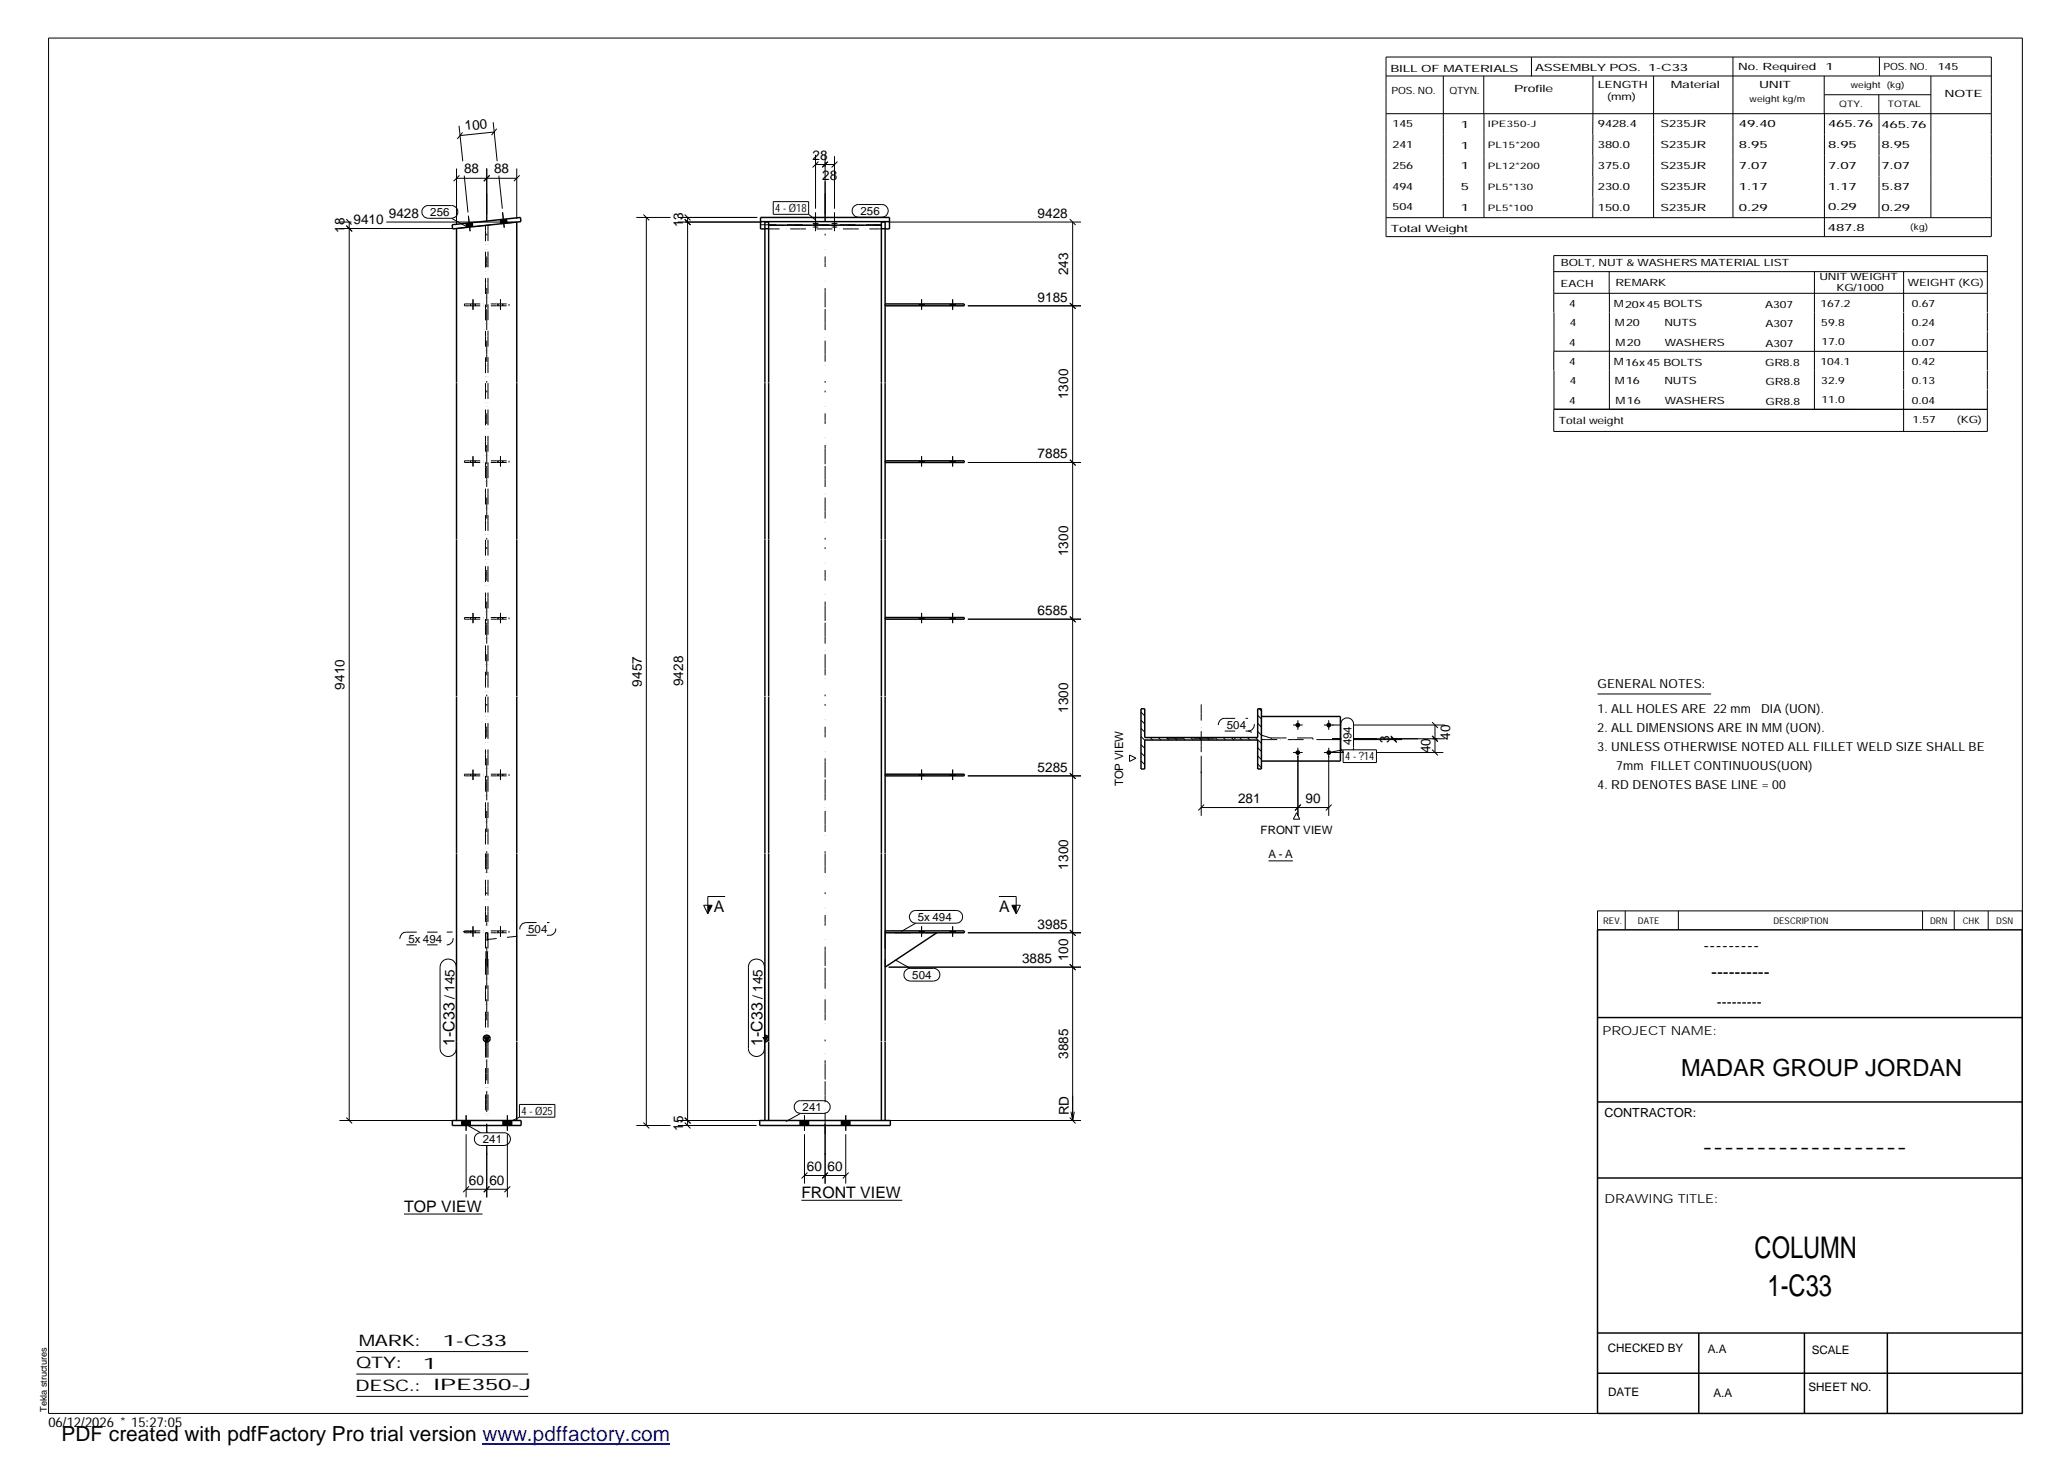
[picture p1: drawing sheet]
<svg xmlns="http://www.w3.org/2000/svg" width="420mm" height="297mm" viewBox="0 0 420 297" stroke-linecap="round" stroke-linejoin="round" font-family="sans-serif">
<g fill="none" stroke="#000" stroke-width=".2">
<path d="M9.9 7.7h401v279.5h-401zM281.6 11.6h123v36.5h-123zM281.6 15.4h123M293.2 15.4v28.8M301.5 15.4v7.7M311.1 11.6v3.9M323.6 15.4v16.2M336 15.4v28.8M352.1 11.6v32.6M370.6 15.4v7.7M370.7 19.2h21.6M381.7 19.2v3.9"/>
<path d="M381.8 11.6v3.8M392.3 15.4v28.8M92.8 36.2h12.2M92.8 34.2v11.5M93.3 25.6l.7 7.2M93.3 35.6l-1.1 1.2M94 26.9l-1.1 1.3M94.3 35.7l.8 7.5M98.9 34.2v10.9M99.5 35.6l-1.2 1.2M100.2 24.8l.8 8M100.4 26.8l-6.9 .7"/>
<path d="M100.9 26.1l-1 1.4M101.3 35.7l.8 6.7M105 34.2v10.2M105.6 35.6l-1.2 1.2M165.7 31.4v11M165.7 33.4h3.8M166.3 32.8l-1.2 1.2M167.6 31.4v13.6M168.1 32.9l-1.1 1.1M168.2 32.8l-1.1 1.1M169.5 31.7v10.7M170.1 32.8l-1.1 1.2"/>
<path d="M281.6 23.1h123M301.5 23.1v21.1M323.6 31.6v4.2M323.6 35.8v4.2M370.7 23.1v25M381.8 23.1v21.1M69 45.1h2.4M69 46.4h23.1M70.4 45.8l1.1 1.2M70.4 44.5l1 1.1M71 45.1v182.6M78.5 45.1h25.8"/>
<path d="M86.1 42.1l.6-.3h5a1.29 1.29 0 0 1 1.3 1.3 1.29 1.29 0 0 1-1.3 1.3h-4.7a1.29 1.29 0 0 1-1.2-.9 1.29 1.29 0 0 1 .3-1.4zM91.7 44.4l3 1.6M94.7 45.4l.1 .8M95.2 43.8l.3 3.2M96 45.2l.1 .8M101.6 44.6l.1 .9M102.1 43.1l.3 3.2M102.9 44.5l.1 .8M129.3 44.2h6.9M130.7 43.6l1.2 1.2M131.3 44.2v184.5M137.7 44.2h16.1"/>
<path d="M137.7 45.1h17M139.1 44.5l1.2 1.2-1.2-1.1M139.1 43.6l1.2 1.2M139.7 44.2v184.5M157.1 41h7.2v2.5h-7.2zM164.3 43.5l1.4 1.2M165.7 43.1v3.9M169.5 43.1v3.9M173.4 42.1l.8-.5h5a1.29 1.29 0 0 1 1.3 1.2 1.29 1.29 0 0 1-1.3 1.3h-4.8a1.31 1.31 0 0 1-1-2zM180.6 45.1h39M217.3 44.5l1.2 1.2M217.9 45.1v182.6"/>
<path d="M281.6 44.2h123M315.7 59.6h88.1M315.7 55.2h88.1M323.6 40v4.2M326.9 55.1v4.5M327 59.6v23.6M368.6 55.2v28M386.8 55.2v8.2M186.8 61.8v.3M187.2 60.8v2.1M187.7 61.8v.3M193 61.8v.3"/>
<path d="M193.5 60.8v2.1M194.1 61.8v.3M196.6 62.1h23M217.3 61.5l1.2 1.2M315.7 71.4v3.9M315.7 71.4h88.1M315.7 63.5v7.9M315.7 75.3v7.8M386.8 63.5v3.9M386.8 67.5v7.7M386.8 75.3v3.8M386.8 79.2v8.5"/>
<path d="M403.8 63.4v-11.5h-88.1v11.6M403.8 63.5v3.9M403.8 67.5v7.7M403.8 75.3v3.8M403.8 79.2v8.5h-88.1v-4.5h88.1M186.8 93.6v.4M187.2 92.7v2.1M187.7 93.6v.4M193 93.6v.4M193.5 92.7v2.1M194.1 93.6v.4M196.6 94h23"/>
<path d="M217.3 93.4l1.2 1.2M186.8 125.5v.3M187.2 124.5v2.1M187.7 125.5v.3M193 125.5v.3M193.5 124.5v2.1M194.1 125.5v.3M196.6 125.8h23M217.3 125.2l1.2 1.2-1.1-1.1M186.8 157.3v.3M187.2 156.4v2.1M187.7 157.3v.3"/>
<path d="M193 157.3v.3M193.5 156.4v2.1M194.1 157.3v.3M196.6 157.6h23M217.3 157l1.2 1.2-1.1-1M229.5 153.4l1.3 .6-1.3 .7zM231.8 144.7l.8 .7M231.8 146.3l.8 .8M231.8 148l.8 .7M231.8 149.6l.8 .8M231.8 151.3l.8 .7M231.8 152.9l.8 .8"/>
<path d="M231.8 154.6l.8 .7M233.7 149.8l.5 .6M235.4 149.8l.4 .6M237 149.8l.5 .6M238.6 149.8l.5 .6M240.3 149.8l.5 .6M241.9 149.8l.5 .6M243.6 149.8l.5 .6M244.1 153.6v12.2M245.2 149.8l.5 .6M246.9 149.8l.5 .6M248.5 149.8l.5 .6"/>
<path d="M250.2 149.8l.5 .6M251.8 149.8l.5 .6M253.4 149.8l.6 .6M255.1 149.8l1.2 1.2M255.5 145.3l.8 .8M255.5 147l.8 .7M255.5 148.6l.8 .8M255.5 151.9l.8 .8M255.5 153.6l.8 .7M255.5 155.2l.8 .8M255.8 144l.5 .4M262.7 152.9h2"/>
<path d="M262.7 147.3h2M263.7 146.3v2M263.7 151.9v13.9M267.5 150.3h5M269 147.3h3.5M270 146.3v2M270 151.9v13.9M270.7 150.1h1.8M272.9 152.3h6.8v2.6h-6.8zM272.9 152.3l-2.9 .6M274.9 152.4l.1-.3v-5a1.29 1.29 0 0 0-1.3-1.3 1.29 1.29 0 0 0-1.3 1.3v4.8l.2 .7 .4 .3h-4M275 147.3h18.5"/>
<path d="M275 150.1h18.5M275 150.3h9.9M279.6 152.9h13.6M282.6 149.7l1.2 1.2M282.6 149.5l1.2 1.2M283.2 150.1v.2M291 152.3l1.1 1.2M291 149.5l1.1 1.2M291 146.7l1.1 1.2M291.5 147.3v5.6M324.6 141h23M244.1 164.1h25.9"/>
<path d="M244.6 163.5l-1.1 1.2M257.7 174.9h5M263.4 165.1l.7 1.3h-1.3zM264.3 163.5l-1.2 1.2M270.6 163.5l-1.2 1.2M89.9 195.3a1.65 1.65 0 0 1 1.8-.3 1.65 1.65 0 0 1 1 1.5v16.5a1.65 1.65 0 0 1-1.6 1.7 1.65 1.65 0 0 1-1.7-1.7v-16.5l.1-.6zM143 183.9h1.7l-.9 1.8zM147.3 182.1h-3.5v3.6M152.5 195.3a1.65 1.65 0 0 1 1.8-.3 1.65 1.65 0 0 1 1 1.5v16.5a1.63 1.63 0 0 1-1.6 1.7 1.63 1.63 0 0 1-1.6-1.7v-16.8zM180.6 196.5h39M181.9 195.1l3.1 1.7M183.9 197.3l.8-.5h5a1.29 1.29 0 0 1 1.3 1.2 1.29 1.29 0 0 1-1.3 1.3h-4.7a1.31 1.31 0 0 1-1.1-2z"/>
<path d="M185.1 185.4l.4-.3 .6-.1h8.2a1.29 1.29 0 0 1 1.3 1.3 1.29 1.29 0 0 1-1.3 1.3h-8.2a1.31 1.31 0 0 1-1.2-.8 1.31 1.31 0 0 1 .2-1.4zM186.1 187.6l-3 1.7M186.8 189.1v.4M187.2 188.2v2.1M187.7 189.1v.4M193 189.1v.4M193.5 188.2v2.1M194.1 189.1v.4M196.6 189.5h23M202.9 182.1h3.6v3.6M205.6 183.9h1.7l-.8 1.8zM217.3 195.9l1.2 1.2"/>
<path d="M217.3 188.9l1.2 1.2M330.2 185.1v3.8M341 185.1v3.8M390.6 185.1v3.8M397 185.1v3.8M403.9 185.1v3.8M410.9 185.1h-86.3v3.8M69 227.7h23.1M70.4 227.1l1.1 1.1M93.8 227.7v1M94.7 226.6v3.1M94.7 230.4v12.9"/>
<path d="M94.7 228.5l3 1.7M95.5 227.7v1M96.8 230.5l.6-.3h5a1.29 1.29 0 0 1 1.3 1.2 1.29 1.29 0 0 1-1.3 1.3h-4.7a1.31 1.31 0 0 1-1.2-.8 1.31 1.31 0 0 1 .3-1.4zM98.9 228.3v1.9M98.9 232.6v10.7M102.2 227.7v1M103.1 226.6v3.1M103.1 230.4v12.9M104 227.7v1M105.5 224.4h7.2v2.6h-7.2zM105.5 227l-2.4 1.2M129.3 228.7h6.9"/>
<path d="M130.7 228.1l1.2 1.2M137.7 228.7h16M137.7 227.7h17M139.1 228.1l1.2 1.2M139.1 227.1l1.2 1.1M161.7 224l.7-.4h5a1.29 1.29 0 0 1 1.3 1.3 1.29 1.29 0 0 1-1.3 1.3h-4.8a1.32 1.32 0 0 1-1.1-.8 1.32 1.32 0 0 1 .2-1.4zM162.6 227.7v1M162.6 226.2l-2.9 1.7M163.4 226.6v3.1M163.4 230.4v10.1M163.4 238.8h8.4M164 238.2l-1.1 1.2"/>
<path d="M164.3 227.7v1M167.6 228.3v12.2M168.2 238.2l-1.2 1.2 1.1-1.1M170.9 227.7v1M171.8 226.6v3.1M171.8 230.4v10.1M172.4 238.2l-1.2 1.2M172.7 227.7v1M180.6 227.7h39M217.3 227.1l1.2 1.1M217.6 225.9l.3 1.8M218.3 225.9l-.4 1.8"/>
<path d="M82.1 246.7h15.9M94.7 241.6h8.4M95.3 241l-1.2 1.2M99.5 241l-1.2 1.2 1.1-1.1M103.7 241l-1.2 1.2M162.8 243.9h20.5M72.4 274.6h34.9M72.4 279.2h34.9M72.4 283.7h34.9"/>
</g>
<g fill="#000">
<path d="M143.8 183.9h.9l-.9 1.8zM205.6 183.9h.9v1.8zM98.3 210.7h1.1l-.5 1zM154.9 210.7h1.1l-.6 1z"/>
<path d="M94.7 45.4l1.3-.2 .1 .8-1.3 .2z" fill-rule="evenodd"/>
<path d="M94.7 45.4l1.3-.2 .1 .8-1.3 .2z" fill-rule="evenodd"/>
<path d="M101.6 44.6l1.3-.1 .1 .8-1.3 .2z" fill-rule="evenodd"/>
<path d="M101.6 44.6l1.3-.1 .1 .8-1.3 .2z" fill-rule="evenodd"/>
<path d="M165.1 45.4a1.28 1.28 0 0 1 1.2 0l-.4 .1z" fill-rule="evenodd"/>
<path d="M165.1 46.1l.4-.1 .8 .1-.4 .2z" fill-rule="evenodd"/>
<path d="M169 45.3l.5-.1 .7 .2-.9 .1h-.3z" fill-rule="evenodd"/>
<path d="M168.9 46.1l.4-.1 .9 .1-.4 .2z" fill-rule="evenodd"/>
<path d="M186.8 61.8h.9v.3h-.9z" fill-rule="evenodd"/>
<path d="M186.8 61.8h.9v.3h-.9z" fill-rule="evenodd"/>
<path d="M193 61.8h1.1v.3h-1.1z" fill-rule="evenodd"/>
<path d="M193 61.8h1.1v.3h-1.1z" fill-rule="evenodd"/>
<path d="M186.8 93.6h.9v.4h-.9z" fill-rule="evenodd"/>
<path d="M186.8 93.6h.9v.4h-.9z" fill-rule="evenodd"/>
<path d="M193 93.6h1.1v.4h-1.1z" fill-rule="evenodd"/>
<path d="M193 93.6h1.1v.4h-1.1z" fill-rule="evenodd"/>
<path d="M186.8 125.5h.9v.3h-.9z" fill-rule="evenodd"/>
<path d="M186.8 125.5h.9v.3h-.9z" fill-rule="evenodd"/>
<path d="M193 125.5h1.1v.3h-1.1z" fill-rule="evenodd"/>
<path d="M193 125.5h1.1v.3h-1.1z" fill-rule="evenodd"/>
<path d="M186.8 157.3h.9v.3h-.9z" fill-rule="evenodd"/>
<path d="M186.8 157.3h.9v.3h-.9z" fill-rule="evenodd"/>
<path d="M193 157.3h1.1v.3h-1.1z" fill-rule="evenodd"/>
<path d="M193 157.3h1.1v.3h-1.1z" fill-rule="evenodd"/>
<path d="M186.8 189.1h.9v.4h-.9z" fill-rule="evenodd"/>
<path d="M186.8 189.1h.9v.4h-.9z" fill-rule="evenodd"/>
<path d="M193 189.1h1.1v.4h-1.1z" fill-rule="evenodd"/>
<path d="M193 189.1h1.1v.4h-1.1z" fill-rule="evenodd"/>
<path d="M93.8 227.7h1.7v1h-1.7z" fill-rule="evenodd"/>
<path d="M93.8 227.7h1.7v1h-1.7z" fill-rule="evenodd"/>
<path d="M102.2 227.7h1.8v1h-1.8z" fill-rule="evenodd"/>
<path d="M102.2 227.7h1.8v1h-1.8z" fill-rule="evenodd"/>
<path d="M162.6 227.7h1.7v1h-1.7z" fill-rule="evenodd"/>
<path d="M162.6 227.7h1.7v1h-1.7z" fill-rule="evenodd"/>
<path d="M170.9 227.7h1.8v1h-1.8z" fill-rule="evenodd"/>
<path d="M170.9 227.7h1.8v1h-1.8z" fill-rule="evenodd"/>
<circle cx="263.7" cy="147.3" r=".47"/>
<circle cx="263.7" cy="152.9" r=".47"/>
<circle cx="270" cy="147.3" r=".48"/>
<circle cx="270" cy="152.9" r=".48"/>
</g>
<g fill="none" stroke="#000" stroke-width=".3">
<path d="M91.9 45.7l13.8-1.5 .1 .8-13.9 1.5zM92.8 46.4v31.4M105 45.1v32.7M154.5 45h26.2M155.4 46.5h-.9v-2.3h26.2v2.3h-.9M156.2 45.7h22.9M92.8 77.8v63.7M105 77.8v63.7M155.4 77.8v-32.7h.8v32.7M155.4 77.8v63.7M156.2 77.8v63.7M179.1 77.8v-32.7h.7v32.7"/>
<path d="M179.1 77.8v63.7M179.8 77.8v63.7M179.8 61.8h16.1v.3h-16.1M179.8 93.6h16.1v.4h-16.1M179.8 125.5h16.1v.3h-16.1M92.8 141.5v31.8M105 141.5v31.8M155.4 141.5v31.8M156.2 141.5v31.8M179.1 141.5v31.8M179.8 141.5v31.8M179.8 157.3h16.1v.3h-16.1"/>
<path d="M231.8 144h.8v5.8h22.9v-5.8h.8v12.2h-.8v-5.8h-22.9v5.8h-.8zM256.3 145.6h16v9h-16M92.8 173.4v38.2M105 173.4v38.2M155.4 173.4v38.2M156.2 173.4v38.2M179.1 173.4v38.2M179.8 173.4v38.2M179.8 189.1h16.1v.4h-16.1M190.3 189.5l-10.5 7M324.6 188.9h86.2l.1 98.3h-86.3zM92.8 211.7v16"/>
<path d="M98.3 210.7h1.1l-.5 1zM105 211.7v16M155.3 210.3a.69 .69 0 0 1 .8 .7 .69 .69 0 0 1-.8 .7M155.3 211.4l.1 .3M155.3 210.7h.7l-.6 1M155.4 211.7v16M156.2 211.7v16M179.1 211.7v16M179.8 211.7v16M324.6 206.7h86.3M91.9 227.7h14v1h-14zM154.3 227.7h26.6v1h-26.6z"/>
<path d="M324.6 239.3h86.3M324.6 223.9h86.3M324.6 270.8h86.3M324.6 279h86.3M345.1 270.8v16.4M366.6 270.8v16.4M383.5 270.8v16.4"/>
<circle cx="98.9" cy="211" r=".7"/>
</g>
<g fill="none" stroke="#000" stroke-width=".2" stroke-dasharray="1.1 0 2.1 .7 0 1.4" stroke-linecap="butt">
<path d="M98.6 45.8v32M99.1 45.7v32.1M105 45.1l-12.2 1.3M154.5 45.7h26.2M155.4 46.4h.8M156.2 45.8h22.9M179.1 46.4h.7M179.8 46.5h-24.4M94.4 61.8v.3M94.4 62.1h9M94.4 61.8h9M98.6 77.8v31.8"/>
<path d="M99.1 77.8v31.8M103.4 61.8v.3M179.8 62.1v-.3M94.4 93.6v.4M94.4 94h9M94.4 93.6h9M103.4 93.6v.4M179.8 94v-.4M98.6 109.7v31.8M99.1 109.7v31.8M94.4 125.5v.3M94.4 125.8h9"/>
<path d="M94.4 125.5h9M103.4 125.5v.3M179.8 125.8v-.3M94.4 157.3v.3M94.4 157.6h9M94.4 157.3h9M98.6 141.5v31.8M99.1 141.5v31.8M103.4 157.3v.3M179.8 157.6v-.3M256.3 145.6v9M256.3 149.9v.4"/>
<path d="M256.3 150.3h10.4M266.7 150.3v-.4M266.7 149.9h-10.4M98.6 173.4v38.2M99.1 173.4v38.2M94.4 189.1v.4M94.4 189.5h9M94.4 189.1h9M98.7 196.5v-7M98.7 189.5h.4M99.1 196.5v-7M99.1 189.5h-.4"/>
<path d="M99.1 196.5h-.4M103.4 189.1v.4M179.8 189.5v-.4M179.8 189.5v7M190.3 189.5h-10.5M98.6 211.7v16M99.1 211.7v16M92.8 227.7h12.2M155.4 227.7h24.4"/>
</g>
<g fill="none" stroke="#000" stroke-width=".2" stroke-dasharray=".4 3.2 0 .7 1.4 0 2.8 .7 0 1.4 1.4 0 2.8" stroke-linecap="butt">
<path d="M98.9 77.8v-39M167.6 77.8v-39M98.9 109.6v-31.8M167.6 109.6v-31.8M98.9 141.5v-31.8M167.6 141.5v-31.8M244.1 157.1v-14M251 150.1h-13.9M98.9 173.3v-31.8M167.6 173.3v-31.8M98.9 211.6v-38.2M167.6 211.6v-38.2"/>
<path d="M98.9 234.6v-2M98.9 230.2v-18.5M167.6 234.6v-22.9"/>
</g>
<g fill="none" stroke="#000" stroke-width=".2" stroke-dasharray="2.1 2.1" stroke-linecap="butt">
<path d="M95.6 62.1v-.3M96.1 62.9v-2.1M96.6 62.1v-.3M101.2 62.1v-.3M101.7 62.9v-2.1M102.2 62.1v-.3M95.6 94v-.4M96.1 94.8v-2.1M96.6 94v-.4M101.2 94v-.4M101.7 94.8v-2.1M102.2 94v-.4"/>
<path d="M95.6 125.8v-.3M96.1 126.6v-2.1M96.6 125.8v-.3M101.2 125.8v-.3M101.7 126.6v-2.1M102.2 125.8v-.3M95.6 157.6v-.3M96.1 158.5v-2.1M96.6 157.6v-.3M101.2 157.6v-.3M101.7 158.5v-2.1M102.2 157.6v-.3"/>
<path d="M248.8 148.5h4.8M248.8 146h4.8M248.8 146a1.29 1.29 0 0 0-1.3 1.2 1.29 1.29 0 0 0 1.3 1.3M253.6 148.5a1.29 1.29 0 0 0 1.2-1.3 1.29 1.29 0 0 0-1.2-1.2M258.4 150l-4.8-1.5M82.5 192h8.3M82.5 189.4h8.3M82.5 189.4a1.29 1.29 0 0 0-1.3 1.3 1.29 1.29 0 0 0 1.3 1.3M90.8 192a1.29 1.29 0 0 0 1.3-1.3 1.29 1.29 0 0 0-1.3-1.3M95.6 189.5v-.4M96.1 190.3v-2.1M96.2 189.3l-5.4 .1"/>
<path d="M96.6 189.5v-.4M98.8 190.9l8.1-.9M101.2 189.5v-.4M101.7 190.3v-2.1M102.2 189.5v-.4M106.9 190h4.7M106.9 187.4h4.7M106.9 187.4a1.29 1.29 0 0 0-1.3 1.3 1.29 1.29 0 0 0 1.3 1.3M111.6 190a1.29 1.29 0 0 0 1.3-1.3 1.29 1.29 0 0 0-1.3-1.3"/>
</g>
<path d="M98 293.3h38.2" fill="none" stroke="#00f" stroke-width=".3"/>
<g font-size="6.1">
<text x="356.5" y="255.5">COLUMN</text>
<text x="359.1" y="263.3">1-C33</text>
</g>
<text font-size="4.8" x="341.5" y="218.6">MADAR GROUP JORDAN</text>
<text font-size="4.2" x="12.5" y="292.7">PDF created with pdfFactory Pro trial version www.pdffactory.com</text>
<g font-size="3.6">
<text x="346.1" y="193.2">---------</text>
<text x="347.7" y="198.6">----------</text>
<text x="345.8" y="234.2">-------------------</text>
</g>
<g font-size="3.2">
<text x="145" y="185.3">A</text>
<text x="203" y="185.3">A</text>
<text x="92.3" y="212.6" transform="rotate(-90 92.3 212.6)">1-C33</text>
<text x="154.9" y="212.6" transform="rotate(-90 154.9 212.6)">1-C33</text>
<text x="162.8" y="243.4">FRONT VIEW</text>
<text x="82.1" y="246.2">TOP VIEW</text>
<text x="72.9" y="273.5">MARK:</text>
<text x="90" y="273.5">1-C33</text>
<text x="72.4" y="278">QTY:</text>
<text x="86" y="278.1">1</text>
<text x="72.2" y="282.6">DESC.:</text>
<text x="88.1" y="282.4">IPE350-J</text>
</g>
<text font-size="3" x="348.8" y="204.5">---------</text>
<g font-size="2.8">
<text x="94.5" y="26.5" transform="rotate(-6 94.5 26.5)">100</text>
<text x="94.3" y="35.2">88</text>
<text x="100.4" y="35.2">88</text>
<text x="165.1" y="32.5">28</text>
<text x="167" y="36.5">28</text>
<text x="70" y="47.3" transform="rotate(-90 70 47.3)">18</text>
<text x="71.8" y="45.6">9410</text>
<text x="79" y="44.3">9428</text>
<text x="138.8" y="46.2" transform="rotate(-90 138.8 46.2)">13</text>
<text x="210.8" y="44.3">9428</text>
<text x="217" y="56" transform="rotate(-90 217 56)">243</text>
<text x="210.8" y="61.3">9185</text>
<text x="217" y="81.1" transform="rotate(-90 217 81.1)">1300</text>
<text x="210.8" y="93.1">7885</text>
<text x="217" y="113" transform="rotate(-90 217 113)">1300</text>
<text x="210.8" y="125">6585</text>
<text x="70" y="140.2" transform="rotate(-90 70 140.2)">9410</text>
<text x="130.4" y="139.6" transform="rotate(-90 130.4 139.6)">9457</text>
<text x="138.8" y="139.5" transform="rotate(-90 138.8 139.5)">9428</text>
<text x="217" y="144.9" transform="rotate(-90 217 144.9)">1300</text>
<text x="282.3" y="151" transform="rotate(-90 282.3 151)">3</text>
<text x="290.7" y="153.1" transform="rotate(-90 290.7 153.1)">40</text>
<text x="294.6" y="150.3" transform="rotate(-90 294.6 150.3)">40</text>
<text x="210.8" y="156.8">5285</text>
<text x="251.5" y="163.1">281</text>
<text x="265.3" y="163.1">90</text>
<text x="217" y="176.7" transform="rotate(-90 217 176.7)">1300</text>
<text x="210.8" y="188.7">3985</text>
<text x="207.6" y="195.7">3885</text>
<text x="217" y="195.3" transform="rotate(-90 217 195.3)">100</text>
<text x="92.3" y="203" transform="rotate(-90 92.3 203)">/ 145</text>
<text x="154.9" y="203" transform="rotate(-90 154.9 203)">/ 145</text>
<text x="217" y="215.2" transform="rotate(-90 217 215.2)">3885</text>
<text x="217.1" y="226.6" transform="rotate(-90 217.1 226.6)">RD</text>
<text x="138.8" y="229.7" transform="rotate(-90 138.8 229.7)">15</text>
<text x="164" y="237.9">60</text>
<text x="168.1" y="237.9">60</text>
<text x="95.2" y="240.7">60</text>
<text x="99.4" y="240.7">60</text>
<text x="9.8" y="290">06/12/2026 * 15:27:05</text>
</g>
<g font-size="2.5">
<text x="324.6" y="139.9">GENERAL NOTES:</text>
<text x="324.6" y="148.7">2. ALL DIMENSIONS ARE IN MM (UON).</text>
<text x="324.6" y="144.9">1. ALL HOLES ARE 22 mm</text>
<text x="357.8" y="144.9">DIA (UON).</text>
<text x="324.6" y="152.5">3. UNLESS OTHERWISE NOTED ALL FILLET WELD SIZE SHALL BE</text>
<text x="324.6" y="160.2">4. RD DENOTES BASE LINE = 00</text>
<text x="328.4" y="156.4">7mm FILLET CONTINUOUS(UON)</text>
<text x="325.6" y="210.3">PROJECT NAME:</text>
<text x="326" y="226.9">CONTRACTOR:</text>
<text x="326" y="244.4">DRAWING TITLE:</text>
</g>
<g font-size="2.4">
<text x="326.7" y="274.7">CHECKED BY</text>
<text x="347" y="275">A.A</text>
<text x="368.1" y="275.1">SCALE</text>
<text x="326.7" y="283.6">DATE</text>
<text x="348.1" y="283.9">A.A</text>
<text x="367.5" y="282.6">SHEET NO.</text>
</g>
<g font-size="2.3">
<text x="87.4" y="43.9">256</text>
<text x="157.5" y="43.1">4 - Ø18</text>
<text x="174.8" y="43.7">256</text>
<text x="249.3" y="148.1">504</text>
<text x="273.3" y="154.5">4 - ?14</text>
<text x="274.6" y="151.5" transform="rotate(-90 274.6 151.5)">494</text>
<text x="228.2" y="159.8" transform="rotate(-90 228.2 159.8)">TOP VIEW</text>
<text x="256.1" y="169.5">FRONT VIEW</text>
<text x="257.7" y="174.4">A - A</text>
<text x="83" y="191.5">5x 494</text>
<text x="107.3" y="189.6">504</text>
<text x="186.5" y="187.1">5x 494</text>
<text x="185.3" y="198.9">504</text>
<text x="106" y="226.6">4 - Ø25</text>
<text x="163.1" y="225.8">241</text>
<text x="98.1" y="232.3">241</text>
</g>
<g font-size="2">
<text x="282.5" y="14.6">BILL OF MATERIALS</text>
<text x="311.9" y="14.4">ASSEMBLY POS.</text>
<text x="324.6" y="17.9">LENGTH</text>
<text x="334.9" y="14.4">1-C33</text>
<text x="339.5" y="17.9">Material</text>
<text x="353.1" y="14.2">No. Required</text>
<text x="357.4" y="17.9">UNIT</text>
<text x="370.9" y="14.2">1</text>
<text x="382.7" y="14.2">POS. NO.</text>
<text x="393.7" y="14.3">145</text>
<text x="282.7" y="19.1">POS. NO.</text>
<text x="294.5" y="19">QTYN.</text>
<text x="307.6" y="18.7">Profile</text>
<text x="326.5" y="20.4">(mm)</text>
<text x="395.1" y="19.6">NOTE</text>
<text x="282.9" y="25.8">145</text>
<text x="296.8" y="26">1</text>
<text x="324.7" y="25.9">9428.4</text>
<text x="337.4" y="25.9">S235JR</text>
<text x="353.3" y="25.9">49.40</text>
<text x="371.4" y="25.9">465.76</text>
<text x="382.3" y="25.9">465.76</text>
<text x="282.9" y="30">241</text>
<text x="282.9" y="34.3">256</text>
<text x="296.8" y="30.2">1</text>
<text x="296.8" y="34.4">1</text>
<text x="324.7" y="30.1">380.0</text>
<text x="324.7" y="34.4">375.0</text>
<text x="337.4" y="30.1">S235JR</text>
<text x="337.4" y="34.3">S235JR</text>
<text x="353.3" y="30.1">8.95</text>
<text x="353.3" y="34.4">7.07</text>
<text x="371.4" y="30.1">8.95</text>
<text x="371.4" y="34.3">7.07</text>
<text x="382.3" y="30.2">8.95</text>
<text x="382.3" y="34.4">7.07</text>
<text x="282.9" y="38.5">494</text>
<text x="296.8" y="38.6">5</text>
<text x="324.7" y="38.6">230.0</text>
<text x="337.4" y="38.6">S235JR</text>
<text x="353.3" y="38.6">1.17</text>
<text x="371.4" y="38.6">1.17</text>
<text x="382.3" y="38.6">5.87</text>
<text x="282.6" y="47.1">Total Weight</text>
<text x="282.9" y="42.7">504</text>
<text x="296.8" y="42.9">1</text>
<text x="324.7" y="42.8">150.0</text>
<text x="337.4" y="42.8">S235JR</text>
<text x="353.3" y="42.8">0.29</text>
<text x="371.4" y="46.9">487.8</text>
<text x="371.4" y="42.7">0.29</text>
<text x="382.3" y="42.9">0.29</text>
<text x="317.1" y="58.2">EACH</text>
<text x="317.1" y="54.1">BOLT, NUT &amp; WASHERS MATERIAL LIST</text>
<text x="328.2" y="58.2">REMARK</text>
<text x="369.7" y="57">UNIT WEIGHT</text>
<text x="373.1" y="59.1">KG/1000</text>
<text x="387.6" y="58.1">WEIGHT (KG)</text>
<text x="318.8" y="62.3">4</text>
<text x="327.9" y="62.5">M20x45 BOLTS</text>
<text x="358.6" y="62.5">A307</text>
<text x="369.9" y="62.5">167.2</text>
<text x="388.4" y="62.3">0.67</text>
<text x="318.8" y="70.3">4</text>
<text x="318.9" y="66.2">4</text>
<text x="328.1" y="66.3">M20</text>
<text x="328.3" y="70.3">M20</text>
<text x="338.2" y="66.3">NUTS</text>
<text x="338.2" y="70.3">WASHERS</text>
<text x="358.7" y="66.5">A307</text>
<text x="358.7" y="70.4">A307</text>
<text x="370" y="66.2">59.8</text>
<text x="370.1" y="70.1">17.0</text>
<text x="388.4" y="66.3">0.24</text>
<text x="388.4" y="70.2">0.07</text>
<text x="318.8" y="74.1">4</text>
<text x="318.9" y="77.9">4</text>
<text x="327.9" y="74.2">M16x45 BOLTS</text>
<text x="358.6" y="74.3">GR8.8</text>
<text x="369.9" y="74.2">104.1</text>
<text x="388.4" y="74.2">0.42</text>
<text x="318.8" y="82">4</text>
<text x="328.1" y="78">M16</text>
<text x="328.3" y="82">M16</text>
<text x="338.2" y="78">NUTS</text>
<text x="338.2" y="82">WASHERS</text>
<text x="358.7" y="78.3">GR8.8</text>
<text x="358.7" y="82.2">GR8.8</text>
<text x="370" y="78">32.9</text>
<text x="370.1" y="81.9">11.0</text>
<text x="388.4" y="78">0.13</text>
<text x="388.4" y="82">0.04</text>
<text x="316.7" y="86.2">Total weight</text>
<text x="388.6" y="86">1.57</text>
<text x="397.6" y="86">(KG)</text>
</g>
<g font-size="1.9">
<text x="325.7" y="187.8">REV.</text>
<text x="332.8" y="187.6">DATE</text>
<text x="360.3" y="187.7">DESCRIPTION</text>
<text x="392.1" y="187.6">DRN</text>
<text x="398.8" y="187.6">CHK</text>
<text x="405.6" y="187.7">DSN</text>
<text x="9.5" y="286.8" transform="rotate(-90 9.5 286.8)">Tekla structures</text>
</g>
<g font-size="1.8">
<text x="376" y="17.9">weight (kg)</text>
<text x="355.5" y="20.7">weight kg/m</text>
<text x="373.6" y="21.7">QTY.</text>
<text x="383.5" y="21.8">TOTAL</text>
<text x="302.3" y="25.9">IPE350-J</text>
<text x="302.3" y="30.1">PL15*200</text>
<text x="302.3" y="34.3">PL12*200</text>
<text x="302.3" y="38.6">PL5*130</text>
<text x="302.3" y="42.8">PL5*100</text>
<text x="388.1" y="46.7">(kg)</text>
</g>
</svg>
